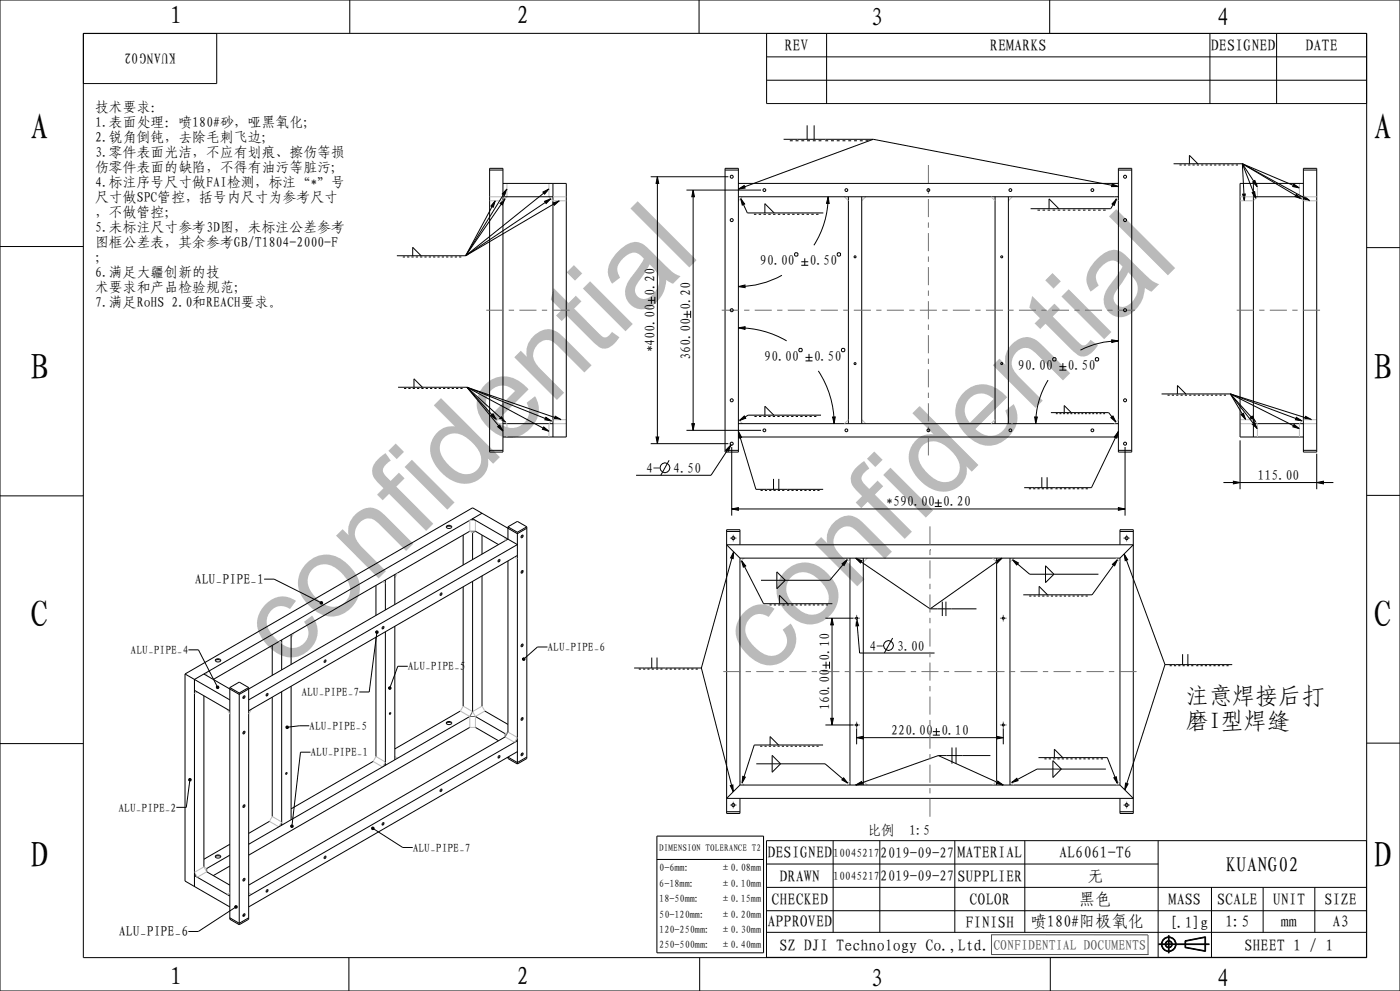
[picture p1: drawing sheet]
<svg xmlns="http://www.w3.org/2000/svg" width="420mm" height="297mm" viewBox="0 0 420 297" stroke-linecap="round" stroke-linejoin="round" font-family="sans-serif">
<g fill="none" stroke="#000" stroke-width=".3">
<path d="M0 0h420v297h-420zM25 10h385v277h-385zM25 10h40v15h-40zM104.9 0v10M209.7 0v10M230 10h180v21h-180zM230 17h180M248 10v21M314.9 0v10M363 10v21M383 10v21M230 24h180"/>
<path d="M242.1 37.6v4.2M244.2 37.6v4.2M146.9 50.4h4v85.1h-4zM146.9 51h4M150.9 55h19v76h-19M150.9 59h15M151.5 59.6l-11.8 17M152.1 56.6l-.7 1.9-.7-.4zM152.1 56.6l-12.4 20M162.9 57.6l1.8-1-1.3 1.6zM164.7 56.6l-25 20M165.3 59.5l-25.6 17.1"/>
<path d="M165.9 55v76M195.2 53h23.3M197.2 53l.4 2h-.8zM197.2 53v80M205.9 57h22.4M207.9 57l.4 2h-.8zM207.9 57v72M217.5 50.4h4v85.1h-4zM217.5 51h4M221.5 56.7l1.8-1.1 .2 .8zM221.5 59h114M221.5 55h114"/>
<path d="M222.2 59.5l1.2 1.6-.7 .4zM222.2 59.5l2 4.3h22.8M235.1 41.7h26.9M237 42.2h.8M238.7 42.2h.8M240.4 42.2h.9M242.1 42.2h.9M243.8 42.2h.9M245.6 42.2h.8M247.6 42.2h.8M248.4 59l.4 2h-.8zM248.4 59a26.9 26.9 0 0 1-4.2 14.5"/>
<path d="M249.3 42.2h.9M251 42.2h.9M252.8 42.2h.8M254.5 42.2h.9M254.5 59v68M256.2 42.2h.9M258 42.2h.8M258.5 59v68M259.7 42.2h.9M262 41.7l-40.5 15M262 41.7l73.5 14.2M298.5 59v68"/>
<path d="M302.5 59v68M333.6 55.1l1.9 .8h-2zM335 59.6l-.7 1.9-.7-.4zM335 59.6l-1.8 2.9h-24M335.5 50.4h4v85.1h-4zM335.5 51h4M352.1 49.1h20.6M353.8 49.4h.7M355.1 49.4h.7M356.4 49.4h.7M356.8 49.1v-2.5l2.5 2.5M357.7 49.4h.7"/>
<path d="M359 49.4h.7M360.3 49.4h.7M361.6 49.4h.7M362.9 49.4h.7M364.2 49.4h.7M365.5 49.4h.7M366.8 49.4h.7M368.1 49.4h.7M369.4 49.4h.7M370.7 49.4h.7M372.7 49.1l17.7 10.5M372.7 49.1l4 10.3"/>
<path d="M372.7 49.1l.6 11.1M372.7 49.1l20.2 11.1M372.7 49.1l17.1 7.2M372.7 49.1l4.5 6.9M372.8 58.2h.8l-.3 2zM375.6 57.7l.8-.3 .3 2zM375.8 54.5l.7-.4 .7 1.9zM376 59h15M376 55v76M388.1 55.2l1.7 1.1-2-.4zM388.9 58.2l1.5 1.4-1.9-.7zM391 50.4h4v85.1h-4z"/>
<path d="M391 55h-19v76h19M391 51h4M391.4 58.9l1.5 1.3-1.9-.6zM0 73.9h25M119.1 76.6h20.6M120.8 77h.7M122.1 77h.7M123.4 77h.7M123.8 76.6v-2.5l2.5 2.5M124.7 77h.7M126 77h.7M127.3 77h.7"/>
<path d="M128.6 77h.7M129.9 77h.7M131.2 77h.7M132.5 77h.7M133.8 77h.7M135.1 77h.7M136.4 77h.7M137.7 77h.7M148.6 60.2l-.6 1.9-.7-.4zM148.6 60.2l-8.9 16.4M150 61l1.5-1.4-.8 1.8zM163.4 60.3l1.9-.8-1.5 1.5z"/>
<path d="M165.9 60.8l1.9-.6-1.5 1.3zM167.8 60.2l-28.1 16.4M226.2 64.2h.7M227.6 64.2h.7M229 64.2h.8M229.5 63.8v-2.8l2.7 2.8M230.5 64.2h.7M231.9 64.2h.7M233.4 64.2h.7M234.8 64.2h.7M236.2 64.2h.7M237.7 64.2h.7"/>
<path d="M238.6 75.8h.5l.3 .2v.5l-.3 .3h-.5l-.2-.3v-.5zM239.1 64.2h.7M240.4 78.5h2.1M240.4 79.5h2.1M240.5 64.2h.7M241.4 77.4v2.1M242 64.2h.7M243.4 64.2h.7M244.8 64.2h.7M251.4 75.8h.5l.3 .2v.5l-.3 .3h-.5l-.2-.3v-.5zM311.3 63h.7M312.8 63h.7"/>
<path d="M314.3 63h.7M314.7 62.5v-2.9l3 2.9M315.8 63h.8M317.3 63h.8M318.8 63h.8M320.3 63h.8M321.9 63h.7M323.4 63h.7M324.9 63h.7M326.4 63h.8M327.9 63h.8M329.4 63h.8"/>
<path d="M330.9 63h.8M410 74.2h10M194.4 90h2.1M195.4 89v2.1M196.5 89v2.1M205.1 94.2h2.1M206.1 93.1v2.1M207.2 93.1v2.1M221.5 85.9l2-.5v.8zM221.5 98.2l2-.3v.8zM221.5 98.2a28.7 28.7 0 0 1 14.5 4M234.6 82.5a26.9 26.9 0 0 1-13.1 3.4"/>
<path d="M119.4 116.1h20.7M121.2 116.4h.7M122.5 116.4h.7M123.8 116.4h.7M124.2 116.1v-2.6l2.5 2.6M125.1 116.4h.7M126.4 116.4h.7M127.7 116.4h.7M129 116.4h.7M130.3 116.4h.7M131.6 116.4h.7M132.9 116.4h.7"/>
<path d="M134.2 116.4h.7M135.5 116.4h.7M136.8 116.4h.7M138.1 116.4h.7M140.1 116.1l10.8 13.1M140.1 116.1l8.8 9.7M140.1 116.1l11.5 10.4M140.1 116.1l25.4 10.1M140.1 116.1l28.2 9.7M140.1 116.1l24.6 13.1M239.9 104.4h.5l.3 .3v.5l-.3 .2h-.5l-.2-.2v-.5zM241.7 107.1h2.1"/>
<path d="M241.7 108.2h2.1M242.7 106.1v2.1M245.5 111.2a28.7 28.7 0 0 1 4.7 15.8M252.7 104.4h.5l.2 .3v.5l-.2 .2h-.5l-.3-.2v-.5zM314.4 113.9a24.8 24.8 0 0 0-3.7 13.1M315.8 107.4l.3-.2h.5l.2 .2v.5l-.2 .3h-.5l-.3-.3zM317.8 109.9h2.1M317.8 110.9h2.1M318.9 108.8v2.1M328.8 107.2h.5l.3 .2v.5l-.3 .3h-.5l-.2-.3v-.5zM333.5 101.8l2 .4-2 .4zM335.5 102.2a24.8 24.8 0 0 0-11.4 2.7"/>
<path d="M348.5 118.1h20.6M350.3 118.4h.6M351.6 118.4h.6M352.9 118.4h.6M353.2 118.1v-2.6l2.6 2.6M354.2 118.4h.6M355.5 118.4h.6M356.8 118.4h.6M358.1 118.4h.6M359.4 118.4h.6M360.7 118.4h.6M362 118.4h.6"/>
<path d="M363.3 118.4h.6M364.6 118.4h.6M365.9 118.4h.6M367.2 118.4h.6M369.1 118.1l7.6 8.4M369.1 118.1l21.5 8M369.1 118.1l24.4 7.7M369.1 118.1l20.7 10.4M369.1 118.1l8.1 10.4M369.1 118.1l4.6 7.7M146.9 135h4M147.3 124.6l.6-.6 1 1.8z"/>
<path d="M149.3 127.9l.6-.5 1 1.8zM150.4 124.9l1.2 1.6-1.7-1zM150.9 127h15M163.1 128l1.6 1.2-2-.5zM163.8 125.1l1.7 1.1-2-.4zM166.6 124.7l1.7 1.1-2-.3zM195.2 133h23.3M196.8 131h.8l-.4 2zM200.7 137.9l-2.5 4.5M205.9 129h22.4M207.5 127h.8l-.4 2zM217.5 135h4"/>
<path d="M219.1 132.9l.1 .4 .3 .1M219.3 133.3l-.8 1.9-.7-.4zM219.3 133.3l-6 9.1h-22.5M219.5 134v20.5M221.5 129.3l1 1.8-.8 .2zM221.5 129.3l5.3 17.4h20.1M221.5 131h114M221.5 127h114M221.8 126.1l1.5-1.4 .4 .6zM226.3 124.8h.7M227.7 124.8h.7M229.1 124.8h.7"/>
<path d="M229.5 124.4v-2.7l2.6 2.7M230.5 124.8h.6M231.8 124.8h.7M233.2 124.8h.7M234.6 124.8h.7M236 124.8h.7M237.3 124.8h.7M238.7 124.8h.7M240.1 124.8h.7M241.5 124.8h.7M242.8 124.8h.7M244.2 124.8h.7"/>
<path d="M246.3 124.4h-21.9l-2.6 1.7M249.8 125h.8l-.4 2zM310.4 125h.8l-.5 2zM315.3 123.7h17.3l2.2 2.8M316.8 124h.5M317.9 124h.5M319 124h.5M319.3 123.7v-2.2l2.1 2.2M320 124h.6M321.1 124h.6M322.2 124h.6M323.3 124h.6"/>
<path d="M324.4 124h.6M325.5 124h.6M326.6 124h.5M327.7 124h.5M328.8 124h.5M329.9 124h.5M331 124h.5M333.2 125.2l.7-.5 .9 1.8zM335.5 129.3l-.5 2-.7-.3zM335.5 129.3l-8.1 16.9h-20.1M335.5 135h4M337.5 134v20.5"/>
<path d="M372 132v14.6M372.3 124.3l.7-.5 .7 2zM375.1 125.2l.6-.5 1 1.8zM375.7 127.1l.6-.5 .9 1.9zM376 127h15M388.2 127.2l1.6 1.3-2-.6zM388.9 125.1l1.7 1-2-.3zM391 135h4M391.7 124.8l1.8 1-2-.3zM395 136v10.6M0 148.6h25M140.9 159.2l-76.9 44.4"/>
<path d="M141.8 155.9v-.4l13.4 7.7-80.6 46.6M141.8 159.7v8M142.6 159.2l7 4M144.6 153.8l-86.3 49.8v62.1M152.4 157.9v3.7l-80.6 46.5-10.6-6.1M152.4 157.9l2.8 1.6M155.2 159.5v69.5M158 158.3l-2.8 1.6-13.4-7.7-86.3 49.8M158 157.9l-2.8-1.6-2.8 1.6M158 157.9l-2.8 1.6M158 157.9v69.4l-2.8 1.7M218 159.3h4"/>
<path d="M219.5 152.5l2-.4v.8zM219.5 152.5h118M228.2 147h.6M229.5 147h.6M230.8 147h.6M232.1 147h.6M232.1 143.5v3.2M233.3 147h.7M233.6 143.5v3.2M234.6 147h.7M236.1 147h.7M237.4 147h.7"/>
<path d="M238.7 147h.7M240 147h.7M241.3 147h.7M242.6 147h.7M243.9 147h.7M245.2 147h.7M280.4 150.7h2.1M280.4 151.8h2.1M281.5 149.7v2.1M308.7 146.5h.6M310 146.5h.6M311.2 146.5h.7"/>
<path d="M312.5 146.5h.7M312.5 143v3.2M313.8 146.5h.7M314.1 143v3.2M315.1 146.5h.7M316.6 146.5h.7M317.9 146.5h.7M319.2 146.5h.7M320.5 146.5h.7M321.8 146.5h.7M323.1 146.5h.7M324.4 146.5h.7"/>
<path d="M325.7 146.5h.7M335.5 152.1l2 .4-2 .4zM336 159.3h4M367 144.6h33M370 144.2l2 .4-2 .4zM395 144.6l2-.4v.8zM410 148.5h10M79.2 173.6h3l13.8 6.9M112.8 175.5v8.9M115.6 173.8v9M118.4 172.2v9M138.9 160.4v8.9"/>
<path d="M138.9 175.9v35.7M141.8 174.2v39.1M144.6 160.4v5.7M144.6 172.6v39M152.4 168.1v51.3M155.2 166.5l-80.6 46.5M220.1 165.4l-.1 2-.8-.2zM220.1 165.4l-9.7 34.8M222 163.3v-4.5h-4v85h4v-4.5M222 167.3v68M222 167.3l-4-4h122l-4 4M222 167.3h114"/>
<path d="M222.4 168l1.3 1.6-.7 .4zM222.4 168l6.7 12.9h20.6M233.1 171.4l2.5 2.5-2.5 2.5zM252.6 169l1.6-1.3-1 1.8zM254.2 167.7l-5.3 6.2h-20.6M255 167.3v68M256.7 167.3l1.9 .8-.5 .6zM256.7 167.3l22.3 15.2M259 167.3v68M298.7 168.1l1.9-.8-1.4 1.5zM299 167.3v68M300.6 167.3l-21.6 15.2"/>
<path d="M303 167.3v68M303.7 167.7l1.8 1-.5 .6zM303.7 167.7l5.2 4.4h20.6M308.8 178.6h.6M310.1 178.6h.6M311.4 178.6h.6M311.7 178.3v-2.6l2.6 2.6M312.7 178.6h.6M313.6 169.6l2.6 2.5-2.6 2.5zM314 178.6h.6M315.3 178.6h.6M316.6 178.6h.6"/>
<path d="M317.9 178.6h.6M319.2 178.6h.6M320.5 178.6h.6M321.8 178.6h.6M323.1 178.6h.6M324.4 178.6h.6M325.7 178.6h.6M333.7 169.1l1.5-1.4-.8 1.9zM335.2 167.7l-7.6 10.6h-20.6M336 163.3v-4.5h4v85h-4v-4.5M336 167.3v68M337.2 166l1.1 1.8-.7 .2z"/>
<path d="M337.2 166l12.3 33.2M56.5 194.8h3l5.6 10.8M81.7 193.4v9M84.5 191.8v9M87.3 190.2v8.9M96 180.5l.3-.2 .4 .1 .1 .3-.1 .3-.4 .1-.3-.3zM112.7 189.3l.3-.2h.3l.2 .4-.2 .3h-.3l-.3-.2zM112.8 191v35.7M113 189.9l-2.2 17.5h-3M115.6 189.3v40l-.4-.2M118.4 187.7v40M122.3 199.7h-3l-2.2 6.1"/>
<path d="M156.7 197.4l.3-.2h.4l.1 .3-.1 .4h-.4l-.3-.2zM164.2 193.9h-3l-3.8 3.4M195.5 197.1v3.1M197.1 197.1v3.1M230.8 181.3h.7M232.1 181.3h.7M233.4 181.3h.7M233.8 180.9v-2.5l2.5 2.5M234.7 181.3h.7M236 181.3h.7M237.3 181.3h.7M238.6 181.3h.7"/>
<path d="M239.9 181.3h.7M241.2 181.3h.7M242.5 181.3h.7M243.8 181.3h.7M245.1 181.3h.7M246.4 181.3h.7M246.8 199.4h2.1M247.6 185.3h8.4M247.7 181.3h.7M247.8 198.3v2.1M248.9 198.3v2.1M249.6 185.3l.4 2h-.8z"/>
<path d="M249.6 185.3v32M257 185.6l.6 1.9-.8 .1zM257 185.6l.9 10.1h22.5M267.8 191.2l-2.5 4.5M279 182.5h13.9M282.7 180.3v4.3M283.8 180.3v4.3M349.5 199.2h20.2M349.5 199.2l-12.1 37.5M350.9 199.5h.6M352.2 199.5h.6M353.5 199.5h.6"/>
<path d="M354.8 199.5h.6M354.8 196.1v3.1M356.1 199.5h.6M356.4 196.1v3.1M357.4 199.5h.6M358.9 199.5h.6M360.2 199.5h.6M361.5 199.5h.6M362.7 199.5h.7M364 199.5h.7M365.3 199.5h.7M366.6 199.5h.7"/>
<path d="M367.9 199.5h.7M55.5 202v62l13.4 7.8M55.5 202l13.4 7.8M58.3 206.9l10.6 6.1M61.2 208.5v51.3M64.9 205.8l.3-.2 .3 .1 .2 .3-.2 .3-.3 .1-.3-.2zM68.9 206.1v69.4l2.9 1.6M68.9 206.1l2.9 1.6M71.8 207.7v69.4M74.6 206.1v69.4l-2.8 1.6M74.6 206.1l-2.8-1.7-2.9 1.7M74.6 206.1l-2.8 1.6"/>
<path d="M81.7 208.9v35.8M84.5 207.3v40l-.4-.2M85.8 217.8l.3-.2h.3l.2 .4-.2 .3h-.3l-.3-.2zM87.3 205.7v40M92.8 217.5h-3l-3.2 .4M116.6 206l.2-.2 .4 .1 .1 .3-.1 .3-.4 .1-.2-.2zM138.1 213.1l-19.7 11.3M140.9 214.7l-66.3 38.3M140.9 218l-66.3 38.3M142.6 218l7 4M142.6 214.7l8.9 5.2M145.5 213.1l6.9 4"/>
<path d="M190.2 200.2h20.2M191.6 200.5h.7M192.9 200.5h.7M194.2 200.5h.7M195.5 200.5h.7M196.8 200.5h.7M198.1 200.5h.6M199.6 200.5h.7M200.9 200.5h.6M202.2 200.5h.6M203.5 200.5h.6M204.8 200.5h.6"/>
<path d="M206.1 200.5h.6M207.4 200.5h.6M208.7 200.5h.6M210.4 200.2l9.6 37.1M247.6 217.3h8.4M249.2 215.3h.8l-.4 2zM257 218.3v4.8M279.9 219.3h2.1M280.9 218.2v2.1M301 218.3v4.8M0 222.9h25M56.6 233.5l.3-.2 .3 .1 .2 .3-.2 .3-.3 .1-.3-.2z"/>
<path d="M56.9 234.1l-1 7.9h-3M93.1 225.4h-3l-2.5 21.8M111.9 228.2l-24.6 14.2M151.5 220.9l-76.9 44.4M154.8 221.8l.4 .2-80.6 46.5M155.2 225.3l-80.6 46.5M156.3 226.2l.2 .1M158 226.9l-2.8 1.6-2.8-1.6v.4l2.8 1.7M219.1 235.4l.8-.2 .1 2.1zM222 235.3l-4 4h122l-4-4M222 235.3h114M222.8 232.7l.8 .2-1 1.8z"/>
<path d="M226.9 228.9h20.6l6.8 5.8M228.1 223.6h.6M229.4 223.6h.6M230.7 223.6h.6M231 223.3v-2.6l2.6 2.6M231.6 226.4l2.6 2.5-2.6 2.5zM232 223.6h.6M233.3 223.6h.6M234.6 223.6h.6M235.9 223.6h.6M237.2 223.6h.6M238.5 223.6h.6"/>
<path d="M239.8 223.6h.6M241.1 223.6h.6M242.4 223.6h.6M243.7 223.6h.6M245 223.6h.6M246.9 223.3h-20.6l-3.7 11.4M253.1 233.1l1.2 1.6-1.7-1zM256.7 235.3l1.8-1.1 .2 .8zM257 221.1l2-.4v.8zM257 221.1h44M279.9 220.3h2.1M281.5 226.4h15.6"/>
<path d="M281.5 226.4l-24.8 8.9M281.5 226.4l19.5 8.9M285.6 224v4.9M286.8 224v4.9M299 220.7l2 .4-2 .4zM299.3 234.1l1.7 1.2-2-.5zM303.5 234.5l1.5-1.2 .4 .7zM311.6 227.1h20.6l3 7.7M313.3 227.4h.7M314.6 227.4h.7M315.9 228l2.5 2.5-2.5 2.5zM315.9 227.4h.7"/>
<path d="M316.3 227.1v-2.6l2.5 2.6M317.2 227.4h.7M318.5 227.4h.7M319.8 227.4h.7M321.1 227.4h.7M322.4 227.4h.7M323.7 227.4h.7M325 227.4h.7M326.3 227.4h.7M327.6 227.4h.7M328.9 227.4h.7M330.2 227.4h.7"/>
<path d="M331.8 230.5h-20.7l-7.6 4M334.1 233.1l.8-.3 .3 2zM337.7 234.7l.7 .2-1 1.8zM410 222.7h10M68.9 253l-7.7 4.5M68.9 256.3l-6.9 4M68.9 259.6l-4.9 2.8M80.8 246.2l-6.2 3.6M87.2 247.4l.3-.2 .3 .1 .2 .3-.2 .3-.3 .1-.3-.2zM111.5 248.1l.3-.2h.3l.1 .4-.1 .3h-.3l-.3-.2zM112.2 248.5l8.6 5.5h3M197.1 250.6h32v35h-32z"/>
<path d="M197.1 257.6h32M218 243.3h4M229.9 251.9h180v35h-180zM229.9 258.9h117.5M249.9 251.9v27.5M263.9 251.9v27.5M286.4 251.9v27.5M307.4 251.9v27.5M336 243.3h4M347.4 251.9v35M58.8 262.2l-.5 .2 10.6 6.1M62 261.3l6.9 4"/>
<path d="M70.4 271.6l.3-.2 .3 .1 .2 .3-.2 .3-.3 .1-.3-.2zM70.5 272l-11 7.2h-3M72.9 274.3l.2 .1M74.6 275.1l-2.8 1.6-2.9-1.6M229.9 265.9h180M229.9 272.9h180M229.9 279.4h180M363.4 265.9v21M378.9 265.9v13.5M394.4 265.9v13.5M104.7 287v10M209.9 287v10"/>
<path d="M315.1 287v10M347.6 283.1h15.2M347.6 283h15.2M347.6 282.9h15.2M350.5 280.3v5.4M350.6 280.3v5.4M350.7 280.3v5.4M355.5 281.9l6.2-1.2v4.5l-6.2-1.2zM355.6 282l6-1.2v4.2l-6-1.1zM355.7 282.1l5.8-1.1v3.9l-5.8-1z"/>
<circle cx="199.5" cy="140.2" r="1.47"/>
<circle cx="266.5" cy="193.5" r="1.47"/>
<circle cx="350.6" cy="283" r="2.21"/>
<circle cx="350.6" cy="283" r="2.11"/>
<circle cx="350.6" cy="283" r="2.01"/>
<circle cx="350.6" cy="283" r="1.08"/>
<circle cx="350.6" cy="283" r=".88"/>
<circle cx="350.6" cy="283" r=".98"/>
</g>
<g fill="#000">
<path d="M150 61l1.5-1.4-.8 1.8zM152.1 56.6l-.7 1.9-.7-.4zM162.9 57.6l1.8-1-1.3 1.6zM163.4 60.3l1.9-.8-1.5 1.5zM197.2 53l.4 2h-.8zM207.9 57l.4 2h-.8zM221.5 56.7l1.8-1.1 .2 .8zM222.2 59.5l1.2 1.6-.7 .4zM248.4 59l.4 2h-.8zM335 59.6l-.7 1.9-.7-.4zM333.6 55.1l1.9 .8h-2zM375.6 57.7l.8-.3 .3 2z"/>
<path d="M375.8 54.5l.7-.4 .7 1.9zM388.1 55.2l1.7 1.1-2-.4zM388.9 58.2l1.5 1.4-1.9-.7zM148.6 60.2l-.6 1.9-.7-.4zM165.9 60.8l1.9-.6-1.5 1.3zM372.8 58.2h.8l-.3 2zM391.4 58.9l1.5 1.3-1.9-.6zM221.5 85.9l2-.5v.8zM221.5 98.2l2-.3v.8zM333.5 101.8l2 .4-2 .4zM147.3 124.6l.6-.6 1 1.8zM149.3 127.9l.6-.5 1 1.8z"/>
<path d="M150.4 124.9l1.2 1.6-1.7-1zM163.1 128l1.6 1.2-2-.5zM163.8 125.1l1.7 1.1-2-.4zM166.6 124.7l1.7 1.1-2-.3zM196.8 131h.8l-.4 2zM207.5 127h.8l-.4 2zM219.3 133.3l-.8 1.9-.7-.4zM221.5 129.3l1 1.8-.8 .2zM221.8 126.1l1.5-1.4 .4 .6zM249.8 125h.8l-.4 2zM310.4 125h.8l-.5 2zM333.2 125.2l.7-.5 .9 1.8z"/>
<path d="M335.5 129.3l-.5 2-.7-.3zM372.3 124.3l.7-.5 .7 2zM375.1 125.2l.6-.5 1 1.8zM375.7 127.1l.6-.5 .9 1.9zM388.2 127.2l1.6 1.3-2-.6zM388.9 125.1l1.7 1-2-.3zM391.7 124.8l1.8 1-2-.3zM219.5 152.5l2-.4v.8zM335.5 152.1l2 .4-2 .4zM370 144.2l2 .4-2 .4zM395 144.6l2-.4v.8zM220.1 165.4l-.1 2-.8-.2z"/>
<path d="M222.4 168l1.3 1.6-.7 .4zM252.6 169l1.6-1.3-1 1.8zM256.7 167.3l1.9 .8-.5 .6zM298.7 168.1l1.9-.8-1.4 1.5zM303.7 167.7l1.8 1-.5 .6zM333.7 169.1l1.5-1.4-.8 1.9zM337.2 166l1.1 1.8-.7 .2zM96 180.5l.3-.2 .4 .1 .1 .3-.1 .3-.4 .1-.3-.3zM112.7 189.3l.3-.2h.3l.2 .4-.2 .3h-.3l-.3-.2zM156.7 197.4l.3-.2h.4l.1 .3-.1 .4h-.4l-.3-.2zM249.6 185.3l.4 2h-.8zM257 185.6l.6 1.9-.8 .1z"/>
<path d="M64.9 205.8l.3-.2 .3 .1 .2 .3-.2 .3-.3 .1-.3-.2zM85.8 217.8l.3-.2h.3l.2 .4-.2 .3h-.3l-.3-.2zM116.6 206l.2-.2 .4 .1 .1 .3-.1 .3-.4 .1-.2-.2zM249.2 215.3h.8l-.4 2zM56.6 233.5l.3-.2 .3 .1 .2 .3-.2 .3-.3 .1-.3-.2zM219.1 235.4l.8-.2 .1 2.1zM222.8 232.7l.8 .2-1 1.8zM253.1 233.1l1.2 1.6-1.7-1zM256.7 235.3l1.8-1.1 .2 .8zM257 221.1l2-.4v.8zM299.3 234.1l1.7 1.2-2-.5zM299 220.7l2 .4-2 .4z"/>
<path d="M303.5 234.5l1.5-1.2 .4 .7zM334.1 233.1l.8-.3 .3 2zM337.7 234.7l.7 .2-1 1.8zM87.2 247.4l.3-.2 .3 .1 .2 .3-.2 .3-.3 .1-.3-.2zM111.5 248.1l.3-.2h.3l.1 .4-.1 .3h-.3l-.3-.2zM70.4 271.6l.3-.2 .3 .1 .2 .3-.2 .3-.3 .1-.3-.2z"/>
</g>
<path d="M297.3 280.1l47.1 .1v5.9M297.5 280.2v5.9M344.5 286.1h-47.1" fill="none" stroke="#4d4d4d" stroke-width=".3"/>
<g fill="none" stroke="#bbb" stroke-width=".3">
<path d="M146.9 59h4M152.1 55v4l-1.2 1.2h-4M164.7 55v4l1.2 1.2h4M165.9 59h4M222.7 59l-1.2 1.2M253.3 59l1.2 1.2M259.7 59l-1.2 1.2M297.3 59l1.2 1.2M303.7 59l-1.2 1.2M334.3 59l1.2 1.2M372 59h4M377.2 55v4l-1.2 1.2h-4"/>
<path d="M389.8 55v4l1.2 1.2h4M391 59h4M146.9 127h4M146.9 125.8h4l1.2 1.2v4M165.9 127h4M169.9 125.8h-4l-1.2 1.2v4M221.5 125.8l1.2 1.2M254.5 125.8l-1.2 1.2M258.5 125.8l1.2 1.2M298.5 125.8l-1.2 1.2M302.5 125.8l1.2 1.2M335.5 125.8l-1.2 1.2"/>
<path d="M372 127h4M372 125.8h4l1.2 1.2v4M391 127h4M395 125.8h-4l-1.2 1.2v4M142.6 159.2v-3.3h-1.7v3.3l.9 .5M114.8 174.3l.8 .5M119.3 171.7l-.9 1.5M151.5 161.1v1M154.4 167l.8 .5M223.2 167.3l-1.2 1.2M253.8 167.3l1.2 1.2M260.2 167.3l-1.2 1.2"/>
<path d="M297.8 167.3l1.2 1.2M304.2 167.3l-1.2 1.2M334.8 167.3l1.2 1.2M83.7 192.3l.8 .5M88.2 189.7l-.9 1.4M59.2 207.4l-.9 .5M62 201.5v1M68.1 212.5l.8 1.5M75.5 212.5l-.9 1.5M141.8 213.3l-2.9-1.7-.8 1.5 2.8 1.6v3.3h1.7v-3.3M141.8 213.3l2.8-1.7 .9 1.5-2.9 1.6M141.8 213.3l.8 1.4"/>
<path d="M151.5 219.9l.9-.5 2.8 1.6-.8 1.5-2.9-1.6M112.8 226.7l2.8 1.7-.8 1.4-2.9-1.6zM118.4 226.7l.9 .5M222 234.1l1.2 1.2M255 234.1l-1.2 1.2M259 234.1l1.2 1.2M299 234.1l-1.2 1.2M303 234.1l1.2 1.2M336 234.1l-1.2 1.2M61.2 259.8l.8 .5M81.7 244.7l2.8 1.6-.8 1.5-2.9-1.6zM87.3 244.7l.9 .5"/>
<path d="M58.3 261.4l2.9-1.6 .8 1.5-2.8 1.6zM68.9 267.6l-.8 .4M74.6 267.6l.9 .4"/>
</g>
<path d="M140.9 159.2h1.7l-.8 .5M141.8 213.3l-.9 1.4h1.7M152.4 219.4l-.9 1.5v-1M62 260.3v1" fill="none" stroke="#626262" stroke-width=".3"/>
<!-- layer: 00_BUW_DATUM -->
<path d="M337 161.3h2M338 160.3v2" fill="none" stroke="#707070" stroke-width=".3"/>
<!-- layer: 02__ASM_ALL_AXES -->
<g fill="none" stroke="#707070" stroke-width=".3">
<path d="M278.5 49.4v5.5M278.5 56.5v1.6M278.5 59.7v5.4M278.5 66.7v1.6M278.5 69.9v5.4M278.5 76.9v1.6M145.9 93h5.1M152.6 93h1.6M155.8 93h5.2M162.5 93h1.6M165.7 93h5.2M216.5 93h5.1"/>
<path d="M223.2 93h1.6M226.4 93h5.1M233.1 93h1.6M236.3 93h5.2M243 93h1.6M246.2 93h5.2M253 93h1.5M256.1 93h5.2M262.9 93h1.6M266.1 93h5.1M272.8 93h1.6M276 93h5.1"/>
<path d="M278.5 80.1v5.4M278.5 87.1v1.6M278.5 90.3v5.4M278.5 97.3v1.6M282.7 93h1.6M285.9 93h5.1M292.6 93h1.6M295.8 93h5.1M302.5 93h1.6M305.7 93h5.1M312.4 93h1.6M315.6 93h5.1"/>
<path d="M322.3 93h1.6M325.5 93h5.1M332.2 93h1.6M335.4 93h5.1M371 93h5.2M377.8 93h1.5M380.9 93h5.2M387.7 93h1.6M390.9 93h5.1M278.5 100.5v5.4M278.5 107.5v1.6M278.5 110.7v5.4"/>
<path d="M278.5 117.7v1.6M278.5 120.9v5.4M278.5 127.9v1.6M278.5 131.1v5.4M279 157.8v5.4M219 161.3h2M220 160.3v2M279 164.8h.1M279 164.8v1.6M279 168v5.4M279 175v1.6M279 178.2v5.4"/>
<path d="M256 185.3h2M257 184.3v2M279 185.2v1.6M279 188.4v5.4M279 195.4v1.6M279 198.6v5.4M300 185.3h2M301 184.3v2M217 201.3h5.1M223.7 201.3h1.6M226.9 201.3h5.1M233.6 201.3h1.6"/>
<path d="M236.8 201.3h5.1M243.5 201.3h1.6M246.7 201.3h5.1M253.4 201.3h1.6M256 217.3h2M256.6 201.3h5.1M257 216.3v2M263.3 201.3h1.6M266.5 201.3h5.1M273.2 201.3h1.6M276.4 201.3h5.1M279 205.6v1.6"/>
<path d="M279 208.8v5.4M279 215.8v1.6M279 219v5.4M283.1 201.3h1.6M286.3 201.3h5.2M293 201.3h1.6M296.2 201.3h5.2M300 217.3h2M301 216.3v2M303 201.3h1.6M306.1 201.3h5.2M312.9 201.3h1.6"/>
<path d="M316.1 201.3h5.1M322.8 201.3h1.6M326 201.3h5.1M332.7 201.3h1.6M335.9 201.3h5.1M279 226v1.6M279 229.2v5.4M279 236.2v1.6M279 239.4v5.4M219 241.3h2M220 240.3v2M337 241.3h2"/>
<path d="M338 240.3v2"/>
</g>
<!-- layer: 02___PRT_ALL_AXES -->
<g fill="none" stroke="#000" stroke-width=".3">
<path d="M133.9 158l.8-.3 .8 .3M134 157.7l1-.2 .5 .5-.3 .3-.7 .1-.5-.3zM132.2 177.8l.3-.1 .1 .2-.5 .6-.1-.3zM132.4 177.7l-.4 .6M149.6 167.8l.3-.1 .1 .2-.5 .5-.1-.2zM149.8 167.7l-.4 .6M156.5 160.5l.3-.1 .1 .2-.4 .6-.2-.3zM156.5 171.1l.3-.1 .1 .2-.4 .6-.2-.3zM156.7 160.4l-.4 .6M156.7 171l-.4 .7M64.6 198l.9-.3 .7 .3M64.6 198h.1"/>
<path d="M64.7 197.7l1-.2 .5 .5-.3 .3-.7 .1-.5-.3zM64.8 198.2h.1M97.4 197.9l.3-.1 .1 .2-.4 .5-.2-.2zM97.6 197.8l-.4 .6M114.8 187.8l.3-.1 .1 .3-.4 .5-.2-.2zM115 187.7l-.4 .7M156.5 193.1l.3-.1 .1 .3-.4 .5-.2-.2zM156.7 193l-.4 .7M73.1 208.7l.3-.2 .1 .3-.5 .5-.1-.2zM73.1 219.3l.3-.1 .1 .2-.5 .6-.1-.3zM73.3 208.5l-.4 .7M73.3 219.1l-.4 .7"/>
<path d="M80 207.9l.3-.1 .1 .3-.4 .5-.2-.3zM80.2 207.8l-.4 .7M117 213.6l-.2 .4M133.9 216.8l.8-.3 .8 .3M134 216.5l1-.3 .5 .5-.3 .4h-.7l-.6-.2zM135.5 216.7h.1M156.5 215.2l.3-.1 .1 .2-.4 .6-.2-.3zM156.7 215.1l-.4 .7M85.9 231.6l-.2 .3M132.2 236.6l.3-.1 .1 .2-.5 .5-.1-.2zM132.4 236.5l-.4 .6M149.6 226.5l.3-.1 .1 .3-.5 .5-.1-.2z"/>
<path d="M149.8 226.4l-.4 .7M156.5 225.8l.3-.1 .1 .2-.4 .6-.2-.3zM156.7 225.7l-.4 .7M64.6 256.7h.1M64.6 256.8h.1M64.6 256.8l.8-.3 .8 .3M64.7 256.5l1-.2 .5 .4-.3 .4-.7 .1-.6-.3zM66.2 256.8h.1M73.1 241.3l.3-.1 .1 .2-.5 .6-.1-.3zM73.3 241.2l-.4 .7M97.4 256.7l.3-.1 .1 .2-.4 .5-.2-.2zM97.6 256.6l-.4 .6"/>
<path d="M114.8 246.6l.3-.1 .1 .3-.4 .5-.2-.3zM115 246.5l-.4 .7M73.1 274l.3-.1 .1 .2-.5 .6-.1-.3zM73.1 263.3l.3-.1 .1 .3-.5 .5-.1-.2zM73.3 273.9l-.4 .6M73.3 263.2l-.4 .7M80 266.7l.3-.1 .1 .2-.4 .6-.2-.3zM80.2 266.6l-.4 .6"/>
<circle cx="219.5" cy="53" r=".45"/>
<circle cx="229.3" cy="57" r=".42"/>
<circle cx="253.9" cy="57" r=".42"/>
<circle cx="278.5" cy="57" r=".42"/>
<circle cx="303.1" cy="57" r=".42"/>
<circle cx="327.7" cy="57" r=".42"/>
<circle cx="337.5" cy="53" r=".45"/>
<circle cx="219.5" cy="66" r=".45"/>
<circle cx="256.5" cy="77" r=".3"/>
<circle cx="300.5" cy="77" r=".3"/>
<circle cx="337.5" cy="66" r=".45"/>
<circle cx="219.5" cy="93" r=".45"/>
<circle cx="337.5" cy="93" r=".45"/>
<circle cx="219.5" cy="120" r=".45"/>
<circle cx="256.5" cy="109" r=".3"/>
<circle cx="300.5" cy="109" r=".3"/>
<circle cx="337.5" cy="120" r=".45"/>
<circle cx="219.5" cy="133" r=".45"/>
<circle cx="229.3" cy="129" r=".42"/>
<circle cx="253.9" cy="129" r=".42"/>
<circle cx="278.5" cy="129" r=".42"/>
<circle cx="303.1" cy="129" r=".42"/>
<circle cx="327.7" cy="129" r=".42"/>
<circle cx="337.5" cy="133" r=".45"/>
<circle cx="220" cy="161.3" r=".45"/>
<circle cx="338" cy="161.3" r=".45"/>
<circle cx="257" cy="185.3" r=".3"/>
<circle cx="301" cy="185.3" r=".3"/>
<circle cx="117" cy="213.8" r=".26"/>
<circle cx="257" cy="217.3" r=".3"/>
<circle cx="301" cy="217.3" r=".3"/>
<circle cx="85.9" cy="231.7" r=".26"/>
<circle cx="220" cy="241.3" r=".45"/>
<circle cx="338" cy="241.3" r=".45"/>
</g>
<g font-size="34.9" fill="#bababa">
<text x="85.9" y="201" transform="rotate(-45 85.9 201)">confidential</text>
<text x="229.5" y="203.4" transform="rotate(-45 229.5 203.4)">confidential</text>
</g>
<g font-size="11.1">
<text x="9" y="42">A</text>
<text x="412" y="42">A</text>
<text x="9" y="114">B</text>
<text x="412" y="114">B</text>
<text x="9" y="188">C</text>
<text x="412" y="188">C</text>
<text x="9" y="260">D</text>
<text x="412" y="260">D</text>
</g>
<g font-size="7.6">
<text x="51" y="7.2">1</text>
<text x="155" y="7.2">2</text>
<text x="261" y="7.8">3</text>
<text x="365" y="7.8">4</text>
<text x="51" y="295.2">1</text>
<text x="155" y="295.2">2</text>
<text x="261" y="295.8">3</text>
<text x="365" y="295.8">4</text>
</g>
<g font-size="6.9">
<text x="355.8" y="211">注意焊接后打</text>
<text x="355.8" y="218.5">磨I型焊缝</text>
</g>
<text font-size="6.3" x="367.8" y="261.2">KUANG02</text>
<g font-size="4.9">
<text x="235.3" y="15.3">REV</text>
<text x="297" y="15.3">REMARKS</text>
<text x="363.3" y="15.3">DESIGNED</text>
<text x="391.6" y="15.3">DATE</text>
<text x="230.2" y="257.2">DESIGNED</text>
<text x="287.2" y="257.2">MATERIAL</text>
<text x="317.7" y="257.2">AL6061-T6</text>
<text x="233.9" y="264.2">DRAWN</text>
<text x="287.2" y="264.2">SUPPLIER</text>
<text x="326.2" y="264.2">无</text>
<text x="231.4" y="271.2">CHECKED</text>
<text x="290.9" y="271.2">COLOR</text>
<text x="323.8" y="271.2">黑色</text>
<text x="350.6" y="271.2">MASS</text>
<text x="365.1" y="271.2">SCALE</text>
<text x="381.8" y="271.2">UNIT</text>
<text x="397.3" y="271.2">SIZE</text>
<text x="230.2" y="277.9">APPROVED</text>
<text x="289.7" y="278.2">FINISH</text>
<text x="309.2" y="277.9">喷180#阳极氧化</text>
<text x="367.5" y="277.9">1:5</text>
<text x="384.3" y="277.9">mm</text>
<text x="399.8" y="277.9">A3</text>
<text x="233.9" y="284.9">SZ DJI Technology Co.,Ltd.</text>
<text x="373.3" y="284.9">SHEET 1 / 1</text>
</g>
<text font-size="4.7" x="350.7" y="278.1">[.1]g</text>
<g font-size="4.4">
<text x="52.8" y="15.9" transform="rotate(-180 52.8 15.9)">KUANG02</text>
<text x="264.1" y="257">2019-09-27</text>
<text x="264.1" y="264">2019-09-27</text>
</g>
<g font-size="4.2">
<text x="28.5" y="33.5">技术要求：</text>
<text x="28.5" y="38">1.表面处理：喷180#砂，哑黑氧化;</text>
<text x="28.5" y="42.5">2.锐角倒钝，去除毛刺飞边;</text>
<text x="28.5" y="47">3.零件表面光洁，不应有划痕、擦伤等损</text>
<text x="28.5" y="51.5">伤零件表面的缺陷，不得有油污等脏污;</text>
<text x="28.5" y="56">4.标注序号尺寸做FAI检测，标注“*”号</text>
<text x="28.5" y="60.5">尺寸做SPC管控，括号内尺寸为参考尺寸</text>
<text x="28.5" y="65">，不做管控；</text>
<text x="28.5" y="69.5">5.未标注尺寸参考3D图，未标注公差参考</text>
<text x="28.5" y="74">图框公差表，其余参考GB/T1804-2000-F</text>
<text x="28.5" y="78.5">；</text>
<text x="28.5" y="83">6.满足大疆创新的技</text>
<text x="228" y="79.5">90.00</text>
<text x="242.8" y="79.5">0.50</text>
<text x="28.5" y="87.5">术要求和产品检验规范；</text>
<text x="196.5" y="88.6" transform="rotate(-90 196.5 88.6)">0.20</text>
<text x="28.5" y="92">7.满足RoHS 2.0和REACH要求。</text>
<text x="207.2" y="92.8" transform="rotate(-90 207.2 92.8)">0.20</text>
<text x="196.5" y="105.6" transform="rotate(-90 196.5 105.6)">*400.00</text>
<text x="207.2" y="107.7" transform="rotate(-90 207.2 107.7)">360.00</text>
<text x="229.2" y="108.2">90.00</text>
<text x="244.1" y="108.2">0.50</text>
<text x="305.4" y="110.9">90.00</text>
<text x="320.3" y="110.9">0.50</text>
<text x="193.8" y="141.7">4-</text>
<text x="202" y="141.7">4.50</text>
<text x="377.3" y="143.9">115.00</text>
<text x="265.8" y="151.8">*590.00</text>
<text x="282.9" y="151.8">0.20</text>
<text x="58.4" y="175.1">ALU_PIPE_1</text>
<text x="248.9" y="198" transform="rotate(-90 248.9 198)">0.10</text>
<text x="260.9" y="195">4-</text>
<text x="269" y="195">3.00</text>
<text x="248.9" y="212.9" transform="rotate(-90 248.9 212.9)">160.00</text>
<text x="267.4" y="220.3">220.00</text>
<text x="282.3" y="220.3">0.10</text>
<text x="260.2" y="250.4">比例</text>
<text x="272.7" y="250.4">1:5</text>
<text x="35.7" y="280.7">ALU_PIPE_6</text>
</g>
<text font-size="4.2" fill="#4d4d4d" x="298" y="284.6">CONFIDENTIAL DOCUMENTS</text>
<g font-size="3.5">
<text x="39.2" y="196">ALU_PIPE_4</text>
<text x="164.2" y="195.2">ALU_PIPE_6</text>
<text x="122.3" y="200.9">ALU_PIPE_5</text>
<text x="90.4" y="208.6">ALU_PIPE_7</text>
<text x="92.8" y="218.8">ALU_PIPE_5</text>
<text x="93.1" y="226.7">ALU_PIPE_1</text>
<text x="35.5" y="243.2">ALU_PIPE_2</text>
<text x="123.8" y="255.2">ALU_PIPE_7</text>
<text x="250" y="256.7">10045217</text>
<text x="250" y="263.7">10045217</text>
</g>
<g font-size="3.1">
<text x="197.8" y="261.1">0-6mm:</text>
<text x="216.1" y="261.1">±0.08mm</text>
<text x="197.8" y="265.7">6-18mm:</text>
<text x="216.1" y="265.7">±0.10mm</text>
<text x="197.8" y="270.4">18-50mm:</text>
<text x="197.8" y="275">50-120mm:</text>
<text x="216.1" y="270.4">±0.15mm</text>
<text x="216.1" y="275">±0.20mm</text>
<text x="197.8" y="279.6">120-250mm:</text>
<text x="216.1" y="279.6">±0.30mm</text>
<text x="197.8" y="284.2">250-500mm:</text>
<text x="216.1" y="284.2">±0.40mm</text>
</g>
<text font-size="2.8" x="197.8" y="255.1">DIMENSION TOLERANCE T2</text>
</svg>
